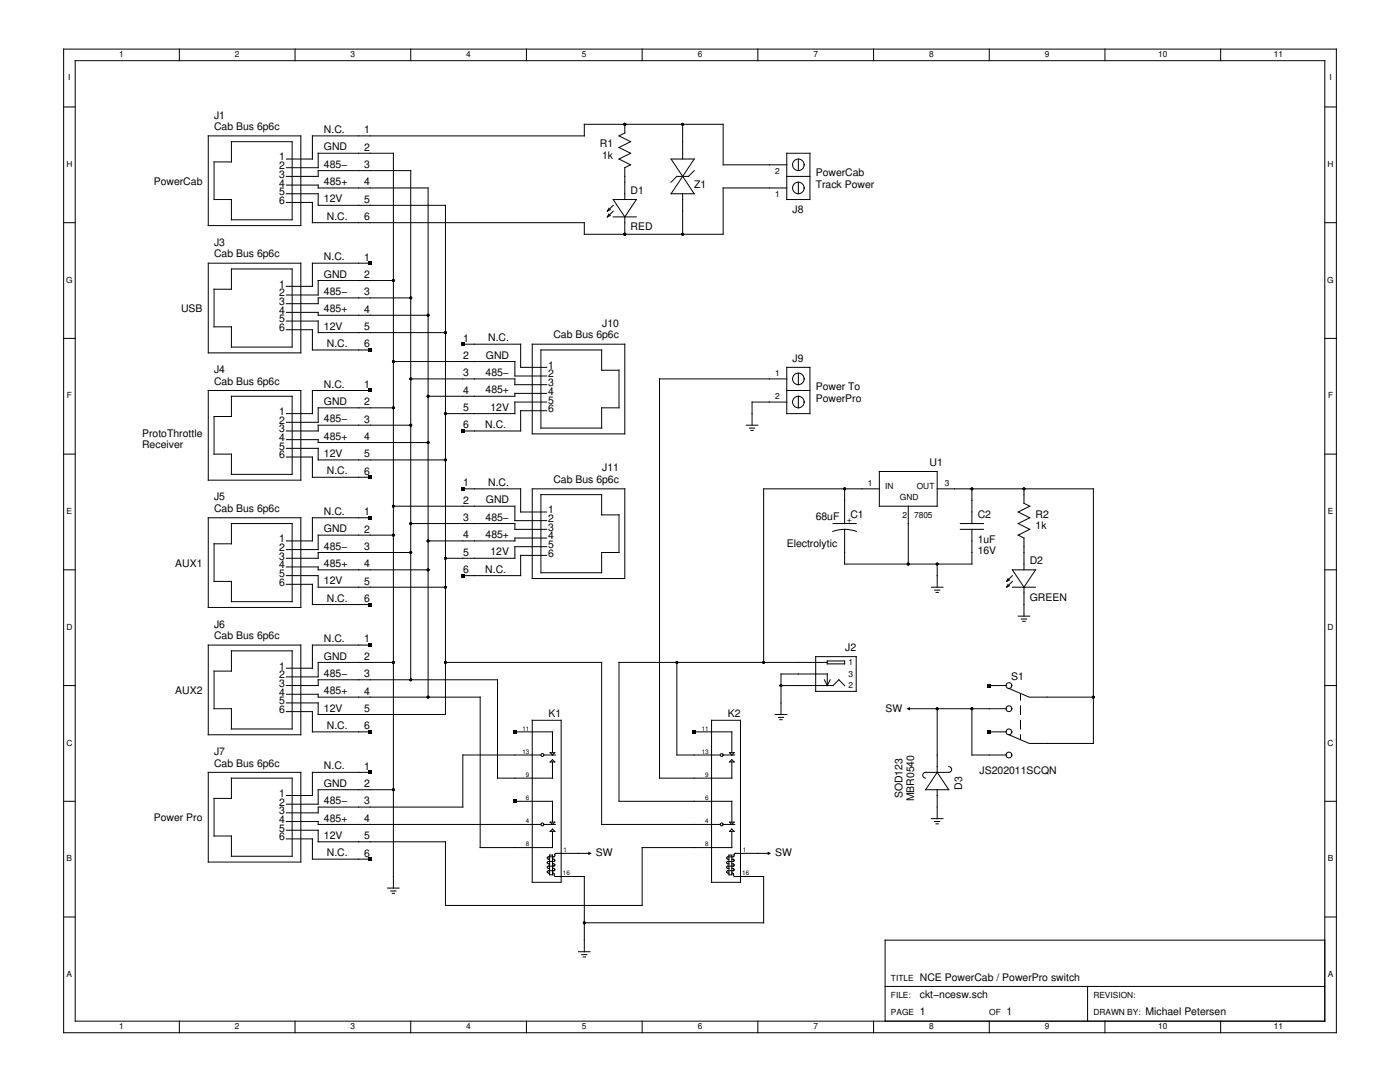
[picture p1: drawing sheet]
<svg xmlns="http://www.w3.org/2000/svg" width="279mm" height="216mm" viewBox="0 0 279 216" stroke-linecap="round" stroke-linejoin="round" font-family="sans-serif">
<g fill="none" stroke="#000" stroke-width=".2">
<path d="M12.7 9.8h254v196.3h-254zM15 12.1h249.4v191.7h-249.4zM35.8 9.8v2.3M58.9 9.8v2.3M82 9.8v2.3M105.1 9.8v2.3M128.2 9.8v2.3M151.2 9.8v2.3M174.3 9.8v2.3M197.4 9.8v2.3M220.5 9.8v2.3M243.6 9.8v2.3"/>
<path d="M12.7 21.3h2.3M41.6 27.1h18.4v17.9h-18.4zM46.2 28.3h12.1v15.6h-12.1v-4.1h-3.5v-7.5h3.5zM57.2 36.9h6.3v.6h21.9v101.6M57.2 31.7h5.1v-4.6h54.3v-2.3h27.7v8.1h12.7M57.2 33.5h6.3v-2.9h15v146.6M57.2 35.2h6.3v-1.2h18.5v101.6M57.2 38.7h6.3v2.3h25.4v101.6h-25.4v-2.3h-6.3M122.4 39.8h4.6l-2.3 3.5zM124.7 24.8v1.7l-1.2 .6 2.3 1.2-2.3 1.1 2.3 1.2-2.3 1.1 2.3 1.2-1.1 .6M124.7 33.4v6.4M133.9 31.7h4.6l-4.6 7h4.6z"/>
<path d="M136.2 24.8v6.9M136.2 38.7v8M138.5 34l-1.1 1.2h-2.3l-1.2 1.2M157 37.5h-12.7v9.2h-27.7v-2.3h-54.3v-4h-5.1M157 30.6h4.6v9.2h-4.6zM157 35.2h4.6M159.3 31.7v2.3M159.3 36.4v2.3M264.4 21.3h2.3M12.7 44.4h2.3M41.6 52.5h18.4v17.9h-18.4zM46.2 53.7h12.1v15.6h-12.1v-4.1h-3.5v-7.5h3.5z"/>
<path d="M73.9 52.5h-11.6v4.6h-5.1M78.5 56h-15v2.9h-6.3M82 59.4h-18.5v1.2h-6.3M121.5 42.7l-.3 .6M121.5 41.5l-.3 .6M121.8 43l-.6 .3M121.8 41.8l-.6 .3M122.4 43.3h4.6M122.4 41l-1.2 1.1M122.4 42.1l-1.2 1.2M124.7 43.3v3.4M264.4 44.4h2.3"/>
<path d="M12.7 67.5h2.3M41.6 77.9h18.4v17.9h-18.4zM46.2 79.1h12.1v15.6h-12.1v-4.1h-3.5v-7.5h3.5zM57.2 62.3h6.3v.6h21.9M57.2 64.1h6.3v2.3h25.4M57.2 65.8h5.1v4h11.6M73.9 77.9h-11.6v4.6h-5.1M78.5 72.1h24.3v2.9h6.3M82 75.6h20.8v1.2h6.3M92.4 68.7h11.5v4.6h5.2M106.2 68.7h18.5v17.9h-18.5zM108 69.8h12.1v4.1h3.4v7.5h-3.4v4h-12.1z"/>
<path d="M109.1 78.5h-6.3v.6h-17.4M157 73.3h4.6v9.2h-4.6zM157 77.9h4.6M157 75.6h-25.4v79.7h14.5v-3.3M159.3 74.5v2.3M159.3 79.1v2.3M264.4 67.5h2.3M12.7 90.6h2.3M57.2 87.7h6.3v.6h21.9M57.2 89.5h6.3v2.3h25.4M57.2 91.2h5.1v4h11.6M78.5 81.4h-15v2.9h-6.3"/>
<path d="M82 84.8h-18.5v1.2h-6.3M92.4 97.5h11.5v4.7h5.2M106.2 97.5h18.5v17.9h-18.5zM108 98.7h12.1v4h3.4v7.5h-3.4v4.1h-12.1zM109.1 82h-5.2v4h-11.5M109.1 80.2h-6.3v2.3h-13.9M148.9 84.8h2.3M149.6 85.4h1M149.9 85.9h.4M157 80.2h-6.9v4.6M168.6 97.5v7M175.5 94.1h11.5v6.9h-11.5z"/>
<path d="M175.5 97.5h-23.1v34.7M187 97.5h31.2v50.8h-12.7M194 97.5v7M204.4 97.5v2.9l1.1 .6-2.3 1.2 2.3 1.1-2.3 1.2 2.3 1.1-2.3 1.2 1.2 .6M264.4 90.6h2.3M12.7 113.7h2.3M41.6 103.3h18.4v17.9h-18.4zM46.2 104.5h12.1v15.6h-12.1v-4.1h-3.5v-7.5h3.5zM57.2 113.1h6.3v.6h21.9M57.2 114.9h6.3v2.3h25.4M57.2 116.6h5.1v4h11.6M73.9 103.3h-11.6v4.6h-5.1"/>
<path d="M78.5 106.8h-15v2.9h-6.3M78.5 101h24.3v2.9h6.3M82 110.2h-18.5v1.2h-6.3M82 104.5h20.8v1.1h6.3M109.1 109.1h-6.3v2.3h-13.9M109.1 110.8h-5.2v4.1h-11.5M109.1 107.4h-6.3v.5h-17.4M166.2 106a6.9 6.9 0 0 1 4.7 0M166.3 104.5h4.6M168.6 105.6v7h25.4v-7M181.3 101v11.6M185.9 117.2h2.3"/>
<path d="M186.5 117.7h1.1M186.8 118.2h.5M187 112.6v4.6M191.7 104.5h4.6M191.7 105.6h4.6M201.2 116.6l-.3 .6M201.2 115.4l-.3 .6M201.5 116.9l-.6 .3M201.5 115.7l-.6 .3M202 113.7h4.7l-2.3 3.5zM202 117.2h4.7M202 114.9l-1.1 1.1"/>
<path d="M202 116l-1.1 1.2M204.4 107.3v6.4M204.4 117.2v5.7M264.4 113.7h2.3M12.7 136.8h2.3M41.6 128.7h18.4v17.9h-18.4zM46.2 129.9h12.1v15.6h-12.1v-4.1h-3.5v-7.5h3.5zM57.2 136.8h6.3v-1.2h35.8v19.7h11v-3.3M57.2 138.5h6.3v.6h32.3v30h14.5v-3.2M73.9 128.7h-11.6v4.6h-5.1M78.5 132.2h-15v2.9h-6.3M88.9 132.2h31.2v32.3h23.6"/>
<path d="M135.1 132.2v18.5h8.6M155.9 136.8h10.4l1.1-1.2 1.2 1.2M162.8 131h8.1v7h-8.1zM164.5 135.6l.6 1.2M165.1 132.2h-41.6v27.7h22.6v4.1M165.1 136.8v-2.3h-9.2v8.1M165.1 131.9h3.5v.6h-3.5zM165.7 135.6l-.6 1.2M197.4 136.8h3.5M201.4 137.4l4 1.7M203.2 122.9h2.3M203.7 138.4v1.3"/>
<path d="M203.8 123.5h1.1M204.1 124h.5M205.5 139.1h12.7M264.4 136.8h2.3M12.7 159.9h2.3M41.6 154.1h18.4v17.9h-18.4zM46.2 155.3h12.1v15.6h-12.1v-4.1h-3.5v-7.5h3.5zM57.2 142h5.1v4h11.6M73.9 154.1h-11.6v4.6h-5.1M78.5 157.6h-15v2.9h-6.3M102.8 159.9h7.5v4.1M102.8 146h7.5v4.2"/>
<path d="M106.2 143.7h5.8v32.4h-5.8zM108 150.7h-15.6v10.3h-28.9v1.2h-6.3M108.5 150.7h2.3M109.8 150.2h.9l-.4 .5zM110.3 151.6l.4 .4h-.9zM138.5 146h7.6v4.2M142 143.7h5.8v32.4h-5.8zM144.3 150.7h2.3M145.6 150.2h.9l-.4 .5zM146.1 151.6l.4 .4h-.9zM154.7 142.6h2.3M155.3 143.1h1.1"/>
<path d="M155.6 143.6h.5M181.3 141.4h19.6M187 154.1l2.3 3.5h-4.6zM187 141.4v12.7M187 157.6v5.8M189.3 153a.58 .58 0 0 1 .6 .5 .58 .58 0 0 1-.6 .6h-4.6a.58 .58 0 0 0-.5 .6 .58 .58 0 0 0 .5 .6M194 141.4v9.3h6.9M197.4 146h3.5M201.4 146.6l4 1.7M203.7 140.8v1.8M203.7 143.7v1.8M203.7 146.6v.9"/>
<path d="M264.4 159.9h2.3M57.2 163.9h6.3v.6h44.5M57.2 165.7h6.3v2.3h25.4v12.7h39.3v-11.6h17.9v-3.2M57.2 167.4h5.1v4h11.6M77.4 177.2h2.3M78 177.8h1M78.3 178.2h.4M108.5 164.5h2.3M109.7 170.6h.6v4h-.6zM109.8 164h.9l-.4 .5zM110.3 172.4h.4v.4l-1.4 .1v.3l.4 .1M110.3 173.3h.4v.4l-1.4 .1v.3l.4 .1"/>
<path d="M110.3 174.2l.2 .1 .2 .5 .1 .1h5.8v15M110.3 171.4l.4 .1v.3l-1.4 .2v.3l.4 .1M110.3 165.4l.4 .5h-.9zM117.8 170.3h-6.8h-.2l-.1 .6-1.4 .1v.4h.4M144.3 164.5h2.3M145.5 170.6h.6v4h-.6zM145.6 164h.9l-.4 .5zM146.1 172.4h.3v.4l-1.3 .1v.3l.4 .1M146.1 173.3h.3v.4l-1.3 .1v.3l.4 .1M146.1 174.2l.2 .1 .2 .5 .1 .1h5.8v9.2h-35.8M146.1 171.4l.3 .1v.3l-1.3 .2v.3l.4 .1M146.1 165.4l.4 .5h-.9z"/>
<path d="M153.6 170.3h-6.9h-.1l-.2 .6-1.3 .1v.4h.4M185.9 163.4h2.3M186.5 163.9h1.1M186.8 164.4h.5M12.7 183h2.3M115.5 189.9h2.3M116.1 190.5h1M116.4 190.9h.4M176.6 196.8h87.8M217.1 196.8v7M264.4 187.6h-87.8v16.2M264.4 183h2.3"/>
<path d="M35.8 203.8v2.3M58.9 203.8v2.3M82 203.8v2.3M105.1 203.8v2.3M128.2 203.8v2.3M151.2 203.8v2.3M174.3 203.8v2.3M197.4 203.8v2.3M220.5 203.8v2.3M243.6 203.8v2.3"/>
<circle cx="159.3" cy="32.9" r="1.15"/>
<circle cx="159.3" cy="37.5" r="1.15"/>
<circle cx="159.3" cy="75.6" r="1.15"/>
<circle cx="159.3" cy="80.2" r="1.15"/>
<circle cx="201.4" cy="136.8" r=".58"/>
<circle cx="108.2" cy="150.7" r=".29"/>
<circle cx="144" cy="150.7" r=".29"/>
<circle cx="201.4" cy="150.7" r=".58"/>
<circle cx="201.4" cy="146" r=".58"/>
<circle cx="201.4" cy="141.4" r=".58"/>
<circle cx="108.2" cy="164.5" r=".29"/>
<circle cx="144" cy="164.5" r=".29"/>
</g>
<g fill="#000">
<path d="M73.5 52.2h.7v.7h-.7zM73.5 69.5h.7v.7h-.7zM73.5 77.6h.7v.7h-.7zM92 68.3h.7v.7h-.7zM73.5 94.9h.7v.7h-.7zM92 85.7h.7v.6h-.7zM92 97.2h.7v.7h-.7zM73.5 103h.7v.7h-.7zM92 114.5h.7v.7h-.7zM73.5 120.3h.7v.7h-.7zM73.5 128.4h.7v.7h-.7zM197.1 136.5h.7v.6h-.7z"/>
<path d="M73.5 145.7h.7v.7h-.7zM73.5 153.8h.7v.7h-.7zM102.4 159.5h.7v.7h-.7zM102.4 145.7h.7v.7h-.7zM138.2 145.7h.7v.7h-.7zM180.9 141.4l.7-.3v.7zM197.1 145.7h.7v.7h-.7zM73.5 171.1h.7v.7h-.7zM117.4 169.9l.7 .4-.7 .3zM153.2 169.9l.7 .4-.7 .3z"/>
<circle cx="124.7" cy="24.8" r=".29"/>
<circle cx="136.2" cy="24.8" r=".29"/>
<circle cx="78.5" cy="56" r=".29"/>
<circle cx="82" cy="59.4" r=".29"/>
<circle cx="124.7" cy="46.7" r=".29"/>
<circle cx="136.2" cy="46.7" r=".29"/>
<circle cx="78.5" cy="72.1" r=".29"/>
<circle cx="82" cy="75.6" r=".29"/>
<circle cx="85.4" cy="79.1" r=".29"/>
<circle cx="85.4" cy="62.9" r=".29"/>
<circle cx="88.9" cy="66.4" r=".29"/>
<circle cx="78.5" cy="81.4" r=".29"/>
<circle cx="82" cy="84.8" r=".29"/>
<circle cx="85.4" cy="88.3" r=".29"/>
<circle cx="88.9" cy="91.8" r=".29"/>
<circle cx="88.9" cy="82.5" r=".29"/>
<circle cx="168.6" cy="97.5" r=".29"/>
<circle cx="194" cy="97.5" r=".29"/>
<circle cx="204.4" cy="97.5" r=".29"/>
<circle cx="78.5" cy="101" r=".29"/>
<circle cx="78.5" cy="106.8" r=".29"/>
<circle cx="82" cy="110.2" r=".29"/>
<circle cx="82" cy="104.5" r=".29"/>
<circle cx="85.4" cy="107.9" r=".29"/>
<circle cx="85.4" cy="113.7" r=".29"/>
<circle cx="88.9" cy="111.4" r=".29"/>
<circle cx="88.9" cy="117.2" r=".29"/>
<circle cx="181.3" cy="112.6" r=".29"/>
<circle cx="187" cy="112.6" r=".29"/>
<circle cx="78.5" cy="132.2" r=".29"/>
<circle cx="82" cy="135.6" r=".29"/>
<circle cx="85.4" cy="139.1" r=".29"/>
<circle cx="88.9" cy="132.2" r=".29"/>
<circle cx="135.1" cy="132.2" r=".29"/>
<circle cx="152.4" cy="132.2" r=".29"/>
<circle cx="155.9" cy="136.8" r=".29"/>
<circle cx="218.2" cy="139.1" r=".29"/>
<circle cx="78.5" cy="157.6" r=".29"/>
<circle cx="187" cy="141.4" r=".29"/>
<circle cx="194" cy="141.4" r=".29"/>
<circle cx="116.6" cy="184.1" r=".29"/>
</g>
<g font-size="2.1">
<text x="42.7" y="23.7">J1</text>
<text x="42.7" y="26">Cab Bus 6p6c</text>
<text x="64.7" y="26.5">N.C.</text>
<text x="72.7" y="26.6">1</text>
<text x="119.7" y="29.4">R1</text>
<text x="55.7" y="32">1</text>
<text x="55.7" y="33.8">2</text>
<text x="55.7" y="35.5">3</text>
<text x="64.7" y="30">GND</text>
<text x="64.7" y="33.5">485−</text>
<text x="72.7" y="30.1">2</text>
<text x="72.7" y="33.5">3</text>
<text x="120.2" y="31.7">1k</text>
<text x="162.8" y="35.2">PowerCab</text>
<text x="30.7" y="36.9">PowerCab</text>
<text x="55.7" y="37.2">4</text>
<text x="55.7" y="39">5</text>
<text x="55.7" y="40.7">6</text>
<text x="64.7" y="36.9">485+</text>
<text x="64.7" y="40.4">12V</text>
<text x="72.7" y="37">4</text>
<text x="72.7" y="40.5">5</text>
<text x="125.8" y="38.7">D1</text>
<text x="138.5" y="37.5">Z1</text>
<text x="162.8" y="37.5">Track Power</text>
<text x="65.2" y="43.9">N.C.</text>
<text x="72.7" y="43.9">6</text>
<text x="125.8" y="46">RED</text>
<text x="158.2" y="42.5">J8</text>
<text x="42.7" y="49.1">J3</text>
<text x="42.7" y="51.4">Cab Bus 6p6c</text>
<text x="64.7" y="51.9">N.C.</text>
<text x="72.7" y="52">1</text>
<text x="55.7" y="57.4">1</text>
<text x="55.7" y="59.2">2</text>
<text x="64.7" y="55.4">GND</text>
<text x="64.7" y="58.9">485−</text>
<text x="72.7" y="55.5">2</text>
<text x="72.7" y="58.9">3</text>
<text x="36.1" y="62.3">USB</text>
<text x="55.7" y="60.9">3</text>
<text x="55.7" y="62.6">4</text>
<text x="55.7" y="64.3">5</text>
<text x="64.7" y="62.3">485+</text>
<text x="64.7" y="65.8">12V</text>
<text x="72.7" y="62.4">4</text>
<text x="72.7" y="65.9">5</text>
<text x="120.2" y="65.2">J10</text>
<text x="55.7" y="66.1">6</text>
<text x="65.2" y="69.3">N.C.</text>
<text x="72.7" y="69.3">6</text>
<text x="92.4" y="68.2">1</text>
<text x="92.4" y="71.6">2</text>
<text x="97" y="71.6">GND</text>
<text x="97.4" y="68.1">N.C.</text>
<text x="110.4" y="67.5">Cab Bus 6p6c</text>
<text x="42.7" y="74.5">J4</text>
<text x="42.7" y="76.8">Cab Bus 6p6c</text>
<text x="64.7" y="77.3">N.C.</text>
<text x="72.7" y="77.4">1</text>
<text x="92.4" y="75.1">3</text>
<text x="96.9" y="75">485−</text>
<text x="109.4" y="73.6">1</text>
<text x="109.4" y="75.3">2</text>
<text x="109.4" y="77">3</text>
<text x="158.2" y="72.1">J9</text>
<text x="162.8" y="77.9">Power To</text>
<text x="55.7" y="82.8">1</text>
<text x="64.7" y="80.8">GND</text>
<text x="72.7" y="80.9">2</text>
<text x="92.4" y="78.6">4</text>
<text x="92.4" y="82">5</text>
<text x="96.9" y="78.5">485+</text>
<text x="97.9" y="82">12V</text>
<text x="109.4" y="78.8">4</text>
<text x="109.4" y="80.5">5</text>
<text x="109.4" y="82.2">6</text>
<text x="162.8" y="80.3">PowerPro</text>
<text x="28.4" y="87.2">ProtoThrottle</text>
<text x="28.4" y="89.5">Receiver</text>
<text x="55.7" y="84.6">2</text>
<text x="55.7" y="86.3">3</text>
<text x="55.7" y="88">4</text>
<text x="55.7" y="89.7">5</text>
<text x="64.7" y="87.7">485+</text>
<text x="64.7" y="84.3">485−</text>
<text x="72.7" y="84.3">3</text>
<text x="72.7" y="87.8">4</text>
<text x="92.4" y="85.5">6</text>
<text x="96.9" y="85.4">N.C.</text>
<text x="55.7" y="91.5">6</text>
<text x="64.7" y="91.2">12V</text>
<text x="65.2" y="94.7">N.C.</text>
<text x="72.7" y="91.3">5</text>
<text x="72.7" y="94.7">6</text>
<text x="120.2" y="94.1">J11</text>
<text x="185.5" y="92.9">U1</text>
<text x="42.7" y="99.9">J5</text>
<text x="92.4" y="97">1</text>
<text x="92.4" y="100.5">2</text>
<text x="97" y="100.4">GND</text>
<text x="97.4" y="97">N.C.</text>
<text x="110.4" y="96.4">Cab Bus 6p6c</text>
<text x="42.7" y="102.2">Cab Bus 6p6c</text>
<text x="64.7" y="102.7">N.C.</text>
<text x="64.7" y="106.2">GND</text>
<text x="72.7" y="102.8">1</text>
<text x="72.7" y="106.3">2</text>
<text x="92.4" y="104">3</text>
<text x="92.4" y="107.4">4</text>
<text x="96.9" y="103.9">485−</text>
<text x="96.9" y="107.4">485+</text>
<text x="109.4" y="102.4">1</text>
<text x="109.4" y="104.2">2</text>
<text x="109.4" y="105.9">3</text>
<text x="109.4" y="107.6">4</text>
<text x="162.8" y="103.7">68uF</text>
<text x="169.7" y="103.3">C1</text>
<text x="195.1" y="103.3">C2</text>
<text x="206.7" y="103.3">R2</text>
<text x="206.7" y="105.6">1k</text>
<text x="35" y="113.1">AUX1</text>
<text x="55.7" y="108.2">1</text>
<text x="55.7" y="110">2</text>
<text x="55.7" y="111.7">3</text>
<text x="55.7" y="113.4">4</text>
<text x="64.7" y="113.1">485+</text>
<text x="64.7" y="109.7">485−</text>
<text x="72.7" y="109.7">3</text>
<text x="72.7" y="113.2">4</text>
<text x="92.4" y="110.9">5</text>
<text x="97.9" y="110.8">12V</text>
<text x="109.4" y="109.4">5</text>
<text x="109.4" y="111.1">6</text>
<text x="157" y="109.1">Electrolytic</text>
<text x="195.1" y="108.3">1uF</text>
<text x="195.1" y="110.6">16V</text>
<text x="205.5" y="112.6">D2</text>
<text x="55.7" y="115.1">5</text>
<text x="55.7" y="116.9">6</text>
<text x="64.7" y="116.6">12V</text>
<text x="72.7" y="116.7">5</text>
<text x="92.4" y="114.3">6</text>
<text x="96.9" y="114.3">N.C.</text>
<text x="205.5" y="119.9">GREEN</text>
<text x="42.7" y="125.3">J6</text>
<text x="65.2" y="120.1">N.C.</text>
<text x="72.7" y="120.1">6</text>
<text x="42.7" y="127.6">Cab Bus 6p6c</text>
<text x="64.7" y="128.1">N.C.</text>
<text x="64.7" y="131.6">GND</text>
<text x="72.7" y="128.2">1</text>
<text x="72.7" y="131.7">2</text>
<text x="168.7" y="129.9">J2</text>
<text x="55.7" y="133.6">1</text>
<text x="55.7" y="135.4">2</text>
<text x="55.7" y="137.1">3</text>
<text x="64.7" y="135.1">485−</text>
<text x="72.7" y="135.1">3</text>
<text x="201.8" y="135.6">S1</text>
<text x="35" y="138.5">AUX2</text>
<text x="55.7" y="138.8">4</text>
<text x="55.7" y="140.5">5</text>
<text x="55.7" y="142.3">6</text>
<text x="64.7" y="138.5">485+</text>
<text x="64.7" y="142">12V</text>
<text x="72.7" y="138.6">4</text>
<text x="72.7" y="142.1">5</text>
<text x="109.4" y="143.1">K1</text>
<text x="145.2" y="143.1">K2</text>
<text x="176.8" y="142">SW</text>
<text x="65.2" y="145.5">N.C.</text>
<text x="72.7" y="145.5">6</text>
<text x="42.7" y="150.7">J7</text>
<text x="42.7" y="153">Cab Bus 6p6c</text>
<text x="64.7" y="153.5">N.C.</text>
<text x="72.7" y="153.6">1</text>
<text x="195.5" y="154.5">JS202011SCQN</text>
<text x="55.7" y="159">1</text>
<text x="55.7" y="160.8">2</text>
<text x="64.7" y="157">GND</text>
<text x="64.7" y="160.5">485−</text>
<text x="72.7" y="157.1">2</text>
<text x="72.7" y="160.5">3</text>
<text x="180.1" y="159.3" transform="rotate(-90 180.1 159.3)">SOD123</text>
<text x="182.4" y="159.9" transform="rotate(-90 182.4 159.9)">MBR0540</text>
<text x="192" y="157.6" transform="rotate(-90 192 157.6)">D3</text>
<text x="30.7" y="163.9">Power Pro</text>
<text x="55.7" y="162.5">3</text>
<text x="55.7" y="164.2">4</text>
<text x="55.7" y="165.9">5</text>
<text x="55.7" y="167.7">6</text>
<text x="64.7" y="163.9">485+</text>
<text x="64.7" y="167.4">12V</text>
<text x="72.7" y="164">4</text>
<text x="72.7" y="167.5">5</text>
<text x="65.2" y="170.9">N.C.</text>
<text x="72.7" y="170.9">6</text>
<text x="118.9" y="170.8">SW</text>
<text x="154.7" y="170.8">SW</text>
<text x="183.6" y="195.7">NCE PowerCab / PowerPro switch</text>
<text x="183.6" y="199.1">ckt−ncesw.sch</text>
<text x="183.6" y="202.6">1</text>
<text x="200.9" y="202.6">1</text>
<text x="228.6" y="202.6">Michael Petersen</text>
</g>
<g font-size="1.7">
<text x="23.8" y="11.4">1</text>
<text x="46.9" y="11.4">2</text>
<text x="70" y="11.4">3</text>
<text x="93.1" y="11.4">4</text>
<text x="116.1" y="11.4">5</text>
<text x="139.2" y="11.4">6</text>
<text x="162.3" y="11.4">7</text>
<text x="185.4" y="11.4">8</text>
<text x="208.5" y="11.4">9</text>
<text x="231.1" y="11.4">10</text>
<text x="254.2" y="11.4">11</text>
<text x="13.6" y="16">I</text>
<text x="265.3" y="16">I</text>
<text x="13.3" y="33.3">H</text>
<text x="154.7" y="34.7">2</text>
<text x="264.9" y="33.3">H</text>
<text x="154.7" y="39.3">1</text>
<text x="13.2" y="56.4">G</text>
<text x="264.9" y="56.4">G</text>
<text x="154.7" y="75">1</text>
<text x="13.3" y="79.5">F</text>
<text x="154.7" y="79.6">2</text>
<text x="265" y="79.5">F</text>
<text x="173.2" y="97">1</text>
<text x="176.6" y="97.5">IN</text>
<text x="179.6" y="99.8">GND</text>
<text x="183" y="97.5">OUT</text>
<text x="188.5" y="97">3</text>
<text x="13.3" y="102.6">E</text>
<text x="169.1" y="103.3" transform="rotate(90 169.1 103.3)">+</text>
<text x="180.1" y="103.3">2</text>
<text x="182.4" y="103.3">7805</text>
<text x="265" y="102.6">E</text>
<text x="13.3" y="125.7">D</text>
<text x="264.9" y="125.7">D</text>
<text x="169.4" y="137.4">2</text>
<text x="169.4" y="132.8">1</text>
<text x="169.4" y="135.1">3</text>
<text x="13.3" y="148.8">C</text>
<text x="264.9" y="148.8">C</text>
<text x="13.3" y="171.9">B</text>
<text x="265" y="171.9">B</text>
<text x="13.3" y="195">A</text>
<text x="177.8" y="195.7">TITLE</text>
<text x="265" y="195">A</text>
<text x="177.8" y="199.1">FILE:</text>
<text x="177.8" y="202.6">PAGE</text>
<text x="197.4" y="202.6">OF</text>
<text x="218.2" y="199.1">REVISION:</text>
<text x="218.2" y="202.6">DRAWN BY:</text>
<text x="23.8" y="205.3">1</text>
<text x="46.9" y="205.3">2</text>
<text x="70" y="205.3">3</text>
<text x="93.1" y="205.3">4</text>
<text x="116.1" y="205.3">5</text>
<text x="139.2" y="205.3">6</text>
<text x="162.3" y="205.3">7</text>
<text x="185.4" y="205.3">8</text>
<text x="208.5" y="205.3">9</text>
<text x="231.1" y="205.3">10</text>
<text x="254.2" y="205.3">11</text>
</g>
<g font-size="1.3">
<text x="104.3" y="145.8">11</text>
<text x="140" y="145.8">11</text>
<text x="104.3" y="150.4">13</text>
<text x="104.9" y="155">9</text>
<text x="140" y="150.4">13</text>
<text x="140.7" y="155">9</text>
<text x="104.9" y="159.7">6</text>
<text x="140.7" y="159.7">6</text>
<text x="104.9" y="164.3">4</text>
<text x="140.7" y="164.3">4</text>
<text x="104.9" y="168.9">8</text>
<text x="112.5" y="170">1</text>
<text x="140.7" y="168.9">8</text>
<text x="148.2" y="170">1</text>
<text x="112.3" y="174.7">16</text>
<text x="148.1" y="174.7">16</text>
</g>
</svg>
